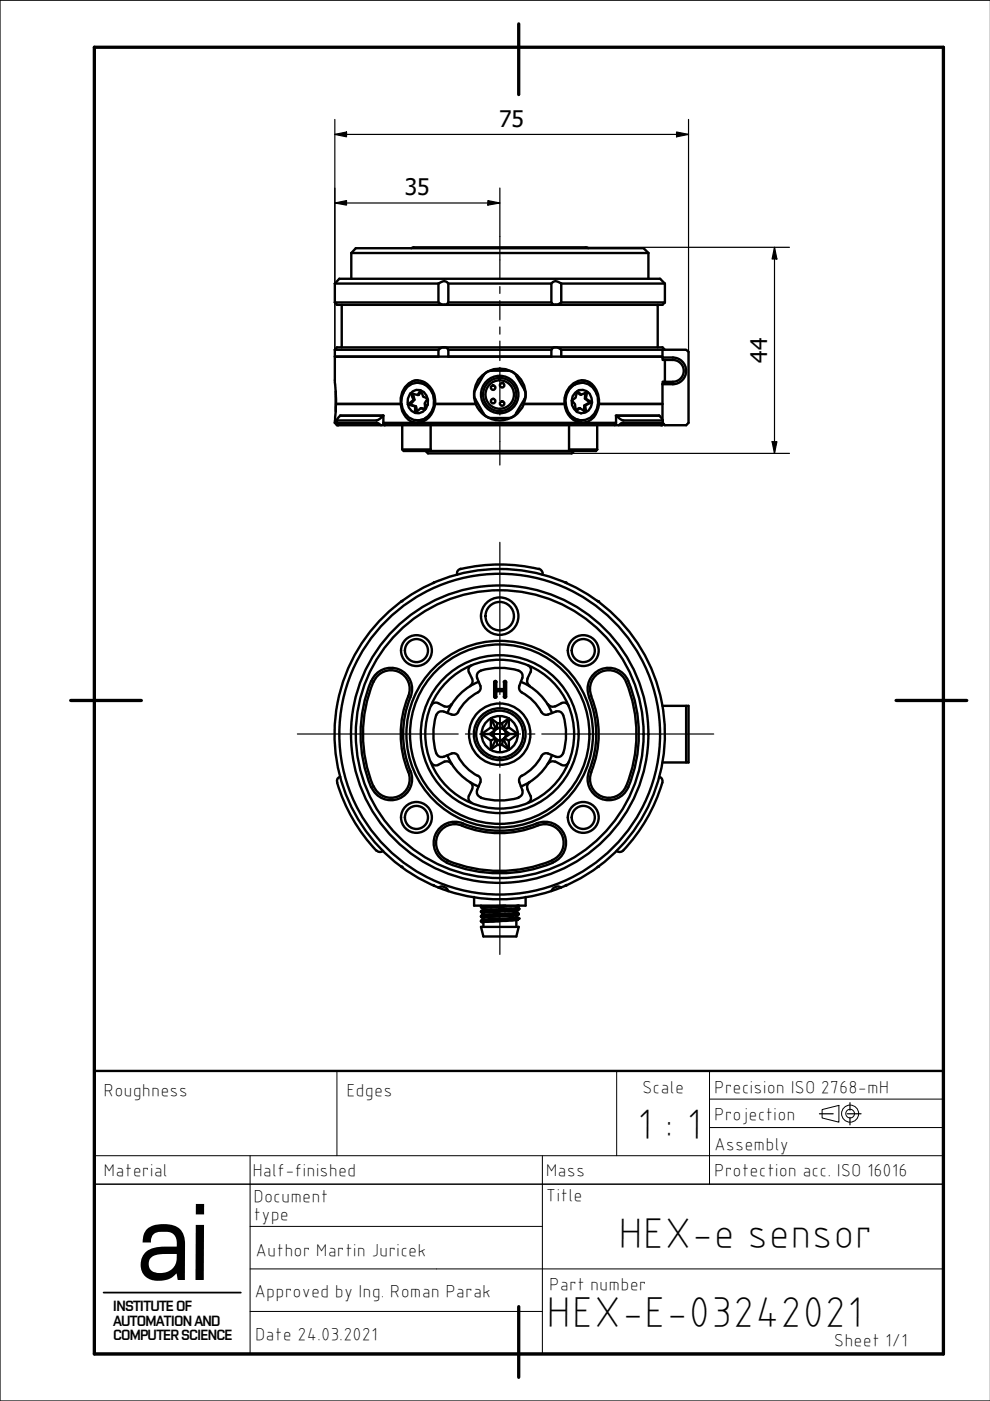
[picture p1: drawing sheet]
<svg xmlns="http://www.w3.org/2000/svg" width="210mm" height="297mm" viewBox="0 0 210 297" stroke-linecap="round" stroke-linejoin="round" font-family="sans-serif">
<!-- layer: Visible (ISO) -->
<g fill="none" stroke="#000" stroke-width=".51">
<path d="M74.5 53.6l.9-1h61.1l1 1M74.5 53.6h63M74.5 53.6v5.5M87.7 52.4h36.5M87.7 52.4l-.5 .2M124.2 52.4l.5 .2M137.5 53.6v5.5M71 74.2l.4-.6h69.1l.5 .6M71 60.1l.9-1h68.1l1 1v4M71 74.2v1.4h22v-1.4M71 74.2h22M71 60.1v4"/>
<path d="M71 64.1l.4 .5h69.1l.5-.5M71 64.1h22M71 60.1h22M72.5 64.6v9M93 74.2a1.32 1.32 0 0 1 2.1 0M93 64.1a1.32 1.32 0 0 0 2.1 0M93 60.1a1.32 1.32 0 0 1 2.1 0M93 60.1v4M95.1 74.2h21.8v1.4h-21.8zM95.1 60.1h21.8v4h-21.8M95.1 60.1v4M104.2 78.6a2 2 0 0 0-1.7 1l-1.7 3"/>
<path d="M104.3 78.6h3.4a2 2 0 0 1 1.8 1M109.4 79.6l1.8 3M116.9 74.2a1.32 1.32 0 0 1 2.1 0M116.9 64.1a1.32 1.32 0 0 0 2.1 0M116.9 60.1a1.32 1.32 0 0 1 2.1 0M119 74.2v1.4h21.5h-69.5v5.5l.2 4.5M119 60.1v4M119 74.2h21.5M119 64.1h22M119 60.1h22M139.4 64.6v9M140.5 74.2h5l.5 .4v15l-.5 .6h-4.5l-.5-.6v-.5"/>
<path d="M140.5 75.8v.5h2.2M140.5 74.2v1.6M140.5 75.8h2.2M141 76.3l-.1 4.6M142.7 76.3a2.32 2.32 0 0 1 2.3 2.3 2.32 2.32 0 0 1-2.3 2.3M142.7 75.8a2.83 2.83 0 0 1 2.8 2.8 2.83 2.83 0 0 1-2.8 2.9M71 89.6l.4 .6h.3M71.2 83v4.2M71.2 85.6l-.2 4M71.2 85.6h14M71.4 89.1v.5h-.4M71.7 90.2h9.9"/>
<path d="M71.7 90.2l-.3-.6h8.6l.8 .6M81.2 88.1l-.6 .7-.8 .3h-8.3a1.11 1.11 0 0 1 .6-1h9.2M81.3 88.1v1.6M85.3 90.2v5.1l.3 .3h40.8l.2-.3M85.3 95.3h6M86.4 82a3.3 3.3 0 0 1 5.4 1.7 4 4 0 0 1-3 5.4 4 4 0 0 1-3.1-6.1zM86.5 85.8l1.5 .4M86.5 85.8h.5l1.2 .4M86.7 81.3a3.4 3.4 0 0 1 4.9 1.4 4.7 4.7 0 0 1-2.4 6.8 3.5 3.5 0 0 1-4.1-3.1 5 5 0 0 1 1.6-5.1zM87.5 83a2.25 2.25 0 0 1 2.6 .3 2.25 2.25 0 0 1 .6 2.5 2.14 2.14 0 0 1-2.3 1.8 2.14 2.14 0 0 1-2-2.1l.1-1 .4-.9zM87.6 83.5l.3 1.3M87.7 84.8l-1.2 1"/>
<path d="M87.7 84.8h.2l-.9 1M88 86.2v1.3l1.2-1M88 86.2h.2l.3 1M88.5 89.6l42.1 .1-.2 .5h-48.8M88.5 89.6h-7.2l.3 .6M88.6 80.6a2.99 2.99 0 0 0-2.7 1.8l-.5 1.1M88.6 83.7l.6-1 .5 1.4 .9 .4-.1 .3a1.37 1.37 0 0 0-.4 1.6v.5l-.9-.4M88.6 83.7l-1.5-.3 .6 1.4M88.6 81.1a4.1 4.1 0 0 1 3.5 2.9 4.1 4.1 0 0 1-1.4 4.4l-.9 .5-1.2 .2M89.2 86.5l.9 .2M89.3 83.1l-.5 .6h-.2M90.2 95.6l.5 .5h30.5l.5-.5"/>
<path d="M91.3 90.2v5.1M91.3 95.3l-.3 .3M92.1 85.6h8.7M100.8 82.6a2 2 0 0 0 0 2l1.7 3a2.02 2.02 0 0 0 1.7 1M100.8 85.6a5.5 5.5 0 0 0 5.1 3.5 5.5 5.5 0 0 0 5.2-3.5M100.8 85.6a5.5 5.5 0 0 1 5.1-7.4 5.5 5.5 0 0 1 5.2 7.4M109.5 87.6a2 2 0 0 1-1.8 1h-3.4M111.1 85.6h8.7M111.2 82.6a2 2 0 0 1 0 2M111.2 84.6l-1.8 3M120.6 90.2v5.1l.4 .3M120.6 95.3h6"/>
<path d="M120.7 82.1a3.4 3.4 0 0 1 3.6-1.3 3.4 3.4 0 0 1 2.5 2.8 5 5 0 0 1-2 5.7 3.7 3.7 0 0 1-5-2.9 4.8 4.8 0 0 1 .9-4.3zM121.5 81.7a3.4 3.4 0 0 1 5.2 2.5 3.9 3.9 0 0 1-3.6 4.9 4.1 4.1 0 0 1-2.4-6.6zM122 83.2a2.03 2.03 0 0 1 3.4 1.2 2.28 2.28 0 0 1-.5 2.5 2.28 2.28 0 0 1-2.5 .5 2.66 2.66 0 0 1-.4-4.2zM122.4 83.2l.8 .5M122.9 86.5l-.8 .4M123.2 83.7l-.8-.8-.2 .8a1.83 1.83 0 0 1-1 1.2 2.01 2.01 0 0 1 .8 1.8l.2 .5 .7-.7M123.2 83.7l1.4-.6-.4 1.4M123.3 80.6a3.7 3.7 0 0 1 3.2 2.9M123.4 81.1a3.6 3.6 0 0 0-3.6 4 3.6 3.6 0 0 0 3.6 4M124 84.5l1 .8M124.1 83.3l-.1 1.2h.2M124.1 86l.2 1.4-1.4-.9"/>
<path d="M124.1 86h-.2l-.1 1.1M124.2 84.5l1.3 .8M125.5 85.3l-1.4 .7M125.5 85.3h-.5l-1.1 .7M126.6 90.2v5.1M126.8 85.6h13.7M130.4 90.2h9.8M130.6 88.1h9.2M130.6 88.1v1.6M130.7 88.1l.7 .7 .7 .3h8.4l-.2-.3-.5-.7M131.2 90.2l.7-.6h8.6l-.3 .6M140.5 81.5v7.4"/>
<path d="M140.5 81.5h2.2M140.7 89.9l-.2 .3h-.3M142.7 80.9h-2.2v.6M85.3 127.4l-.2 .1M92.1 123.5l-.3 .1M97.6 120.7a36 36 0 0 1 16.7 0M97.7 120.6a1.04 1.04 0 0 0-.8 1.2M114.3 120.6a1.07 1.07 0 0 1 .7 1.2M119.9 123.5l.2 .1M126.6 127.4l.2 .1M78.7 144.4a29.5 29.5 0 0 0 0 22.5M78.8 144.4a4.5 4.5 0 0 1 5.8-2.5 4.5 4.5 0 0 1 2.4 5.9"/>
<path d="M79.2 144.6a29 29 0 0 0 0 22.1M79.2 144.5a4 4 0 0 1 5.2-2.1 4 4 0 0 1 2.2 5.2M86.6 147.6a21.5 21.5 0 0 0 .2 16.8 4 4 0 0 1-2.8 4.6 4 4 0 0 1-4.8-2.3M87 147.8a20.9 20.9 0 0 0 .3 16.4 4.5 4.5 0 0 1-3.1 5.3 4.5 4.5 0 0 1-5.4-2.6M92.5 159.7a1.17 1.17 0 0 0 1.6 .7l1.7-.6M92.9 149.1l1.3 .7M92.9 149.1a1.11 1.11 0 0 0-1.5 .5M94.1 150.9a1.17 1.17 0 0 0-1.6 .7 13.6 13.6 0 0 0 0 8.1M94.1 150.9l1.7 .6M95.7 149.3a1.17 1.17 0 0 1-1.5 .4M95.8 159.8a1.11 1.11 0 0 1 1.4 .5M97.2 151a1.11 1.11 0 0 1-1.4 .5"/>
<path d="M99.4 142.5l.7 1.4M100 141a1.11 1.11 0 0 0-.6 1.6M100.1 143.9a1.17 1.17 0 0 1-.5 1.5M101.2 143.7l.7 1.7M101.3 146.8a10 10 0 0 0-4.2 4.2M101.5 144.6a12 12 0 0 0-6.6 6.6M101.8 145.4a1.11 1.11 0 0 1-.5 1.4M101.9 142.2a14.1 14.1 0 0 1 8.1 0M101.9 142.2a1.17 1.17 0 0 0-.7 1.6M102.1 155.6h1.7l1.2 .9M104 152.3a3.8 3.8 0 0 0-1 5.8 3.8 3.8 0 0 0 5.9 0 3.8 3.8 0 0 0-1-5.8M104 152.3a3.8 3.8 0 0 1 3.9 0"/>
<path d="M104.1 157l.9-.5v.5M104.1 154.2l.9 .5-1.2 .9M104.1 152.3l.9 1.9v.5M104.8 147.7l.2 .2M105 144.4l-.2 .2v3.1M105 147.9h.1M105 154.2l.3 .3 .2-1.2-1.4-1v1.9l-2 1.4 2 1.4v1.9l1.4-1M105.1 144.4l.2 .2M105.2 144.6v1.3l.2 .3M105.3 147.7l-.2 .2M105.3 156.9a1.37 1.37 0 0 0 1.3 0M105.3 154.5a1.37 1.37 0 0 1 1.3 0"/>
<path d="M105.4 146.5l-.2 .2v1M105.4 146.3l-.3 .2-.1 1.2v-3.1l.1 1.5 .3 .3M105.5 157.9h.9M105.5 153.4h.9M105.5 157.9l-.2-1.1-.3 .2-.9 1.9M105.5 146.5h1.2M105.5 146.1h1.2M105.5 146.4h1.2M105.5 146.3h1.2M106.6 156.8l-.2 1.1M106.6 154.5l-.2-1.2 1.5-1v1.9l1.9 1.4-1.9 1.4v1.9l-1.5-1M106.6 156.8l.3 .2"/>
<path d="M106.6 146.5l.3 .2v1M106.6 146.3l.4 .2 .1 1.2v-3.1l-.1 1.5-.4 .3M106.8 147.7l.2 .2M106.9 144.6v1.3l-.3 .3M106.9 154.2v.5l1-.5M106.9 154.7l1.2 .9h1.7M107 144.4l-.2 .2M107.1 147.9h.1M107.1 144.4l.2 .2v3.1M107.3 147.7l-.2 .2M107.9 157l-1-.5v.5l1 1.9M107.9 152.3l-1.3 2.2"/>
<path d="M108.1 155.6l-1.2 .9M110 142.2a1.17 1.17 0 0 1 .7 1.6l-.6 1.6M110.1 145.4a1.11 1.11 0 0 0 .5 1.4M110.4 144.6l1.8 .9M110.6 146.8a10 10 0 0 1 4.2 4.2M111.9 143.9a1.17 1.17 0 0 0 .4 1.5M111.9 141a1.11 1.11 0 0 1 .6 1.6M112.2 145.5a12 12 0 0 1 4.8 5.7M112.5 142.5l-.7 1.4M116.2 149.3a1.17 1.17 0 0 0 1.5 .4M117.8 150.9a1.17 1.17 0 0 1 1.6 .7M117.9 150.9l-1.7 .6a1.11 1.11 0 0 1-1.4-.5"/>
<path d="M119 149.1a1.11 1.11 0 0 1 1.6 .5M119.1 149.1l-1.4 .7M119.4 159.7a1.19 1.19 0 0 1-1.5 .8l-1.7-.7a1.1 1.1 0 0 0-1.4 .5 10 10 0 0 1-4.2 4.2M119.4 151.6a14.1 14.1 0 0 1 0 8.1M124.9 147.8a20.5 20.5 0 0 1 0 15.7M125.3 147.6a21 21 0 0 1 0 16.1M125.4 147.6a4 4 0 0 1 2.1-5.2 4 4 0 0 1 5.2 2.1 29 29 0 0 1 0 22.3M133.2 144.4a4.5 4.5 0 0 0-5.8-2.5 4.5 4.5 0 0 0-2.5 5.9M133.2 144.4a29.5 29.5 0 0 1 0 22.5M140.5 149.7h5.5v12h-.5v-12M71.5 166a36 36 0 0 0 8.3 14.4M72.1 164.7a.87 .87 0 0 0-.6 1.2"/>
<path d="M91.4 161.6a1.11 1.11 0 0 0 1.5 .6M94.2 161.5a1.17 1.17 0 0 1 1.5 .5M94.2 161.5l-1.3 .7M94.9 160.1a12 12 0 0 0 4.8 5.7M97.1 160.3a10 10 0 0 0 4.2 4.2M97.9 175a21 21 0 0 0 16.1 0M97.9 175a4 4 0 0 0-5.1 2.2 4 4 0 0 0 2.1 5.2M98.1 174.6a20.5 20.5 0 0 0 15.7 0M98.1 174.6a4.5 4.5 0 0 0-5.8 2.4 4.5 4.5 0 0 0 2.4 5.8M99.4 168.7a1.11 1.11 0 0 0 .6 1.5M99.6 165.8a1.17 1.17 0 0 1 .5 1.6M99.7 165.8l1.8 1"/>
<path d="M100.1 167.4l-.7 1.3M101.2 167.5a1.17 1.17 0 0 0 .7 1.5M101.3 164.5a1.11 1.11 0 0 1 .5 1.4M101.9 165.8l-.7 1.7M101.9 169.1a14.1 14.1 0 0 0 8.1 0M110.1 165.8l.6 1.7a1.17 1.17 0 0 1-.7 1.5M110.6 164.5a1.11 1.11 0 0 0-.5 1.4M111.8 167.4l.7 1.3M112.3 165.8a1.17 1.17 0 0 0-.4 1.6M112.5 168.7a1.11 1.11 0 0 1-.6 1.5M113.8 174.6a4.5 4.5 0 0 1 5.9 2.4 4.5 4.5 0 0 1-2.4 5.8M114 175a4 4 0 0 1 5.2 2.2 4 4 0 0 1-2.1 5.2"/>
<path d="M117 160.1a12 12 0 0 1-6.6 6.7M117.7 161.5a1.17 1.17 0 0 0-1.5 .5M117.7 161.5l1.4 .7M120.6 161.6a1.11 1.11 0 0 1-1.6 .6M124.9 163.5a4.5 4.5 0 0 0 2.4 5.8 4.5 4.5 0 0 0 5.9-2.4M125.4 163.7a4 4 0 0 0 2.1 5.1 4 4 0 0 0 5.2-2.1M139.8 164.7a.94 .94 0 0 1 .7 1.2M140.4 166a36 36 0 0 1-8.3 14.4M140.5 161.7h5M79.8 180.3a1 1 0 0 0 1.4 .1M85.1 183.8l.2 .1M91.8 187.6l.3 .2"/>
<path d="M93 188.1a1.55 1.55 0 0 1 2.1 .8M94.7 182.9a29.5 29.5 0 0 0 22.5 0M94.9 182.4a29 29 0 0 0 22.1 0M100.5 190.2v1.8h10.9v-1.8M102 196.5h8l-.5 2.1h-7zM102 192v.3M102 195.3l.2 .2M102 193.3l.2 .2M102 192.3l.2 .2M102.2 195.5h.3M102.5 195.5v1M105.8 192.3l-3.1 .2h-.2v.5"/>
<path d="M105.8 195.3l-3.3 .2M105.9 193.3l-3.3 .2-.1 .5M105.9 194.3l-3.3 .2-.1 .5M106 192.8l-3.6 .2h-.3l-.1 .3M107.1 192l-5.1 .3M109.5 192.1v.4l-.2 .1-3.4 .2M109.5 193.1v.4l-.3 .1-6.5 .3-.5 .1-.2 .3M109.5 194.1v.4l-.3 .1-6.5 .3-.5 .1-.2 .3M109.5 193.5h.4l.1 .4M109.5 194.5h.4l.1 .3M109.5 195.1v1.4M109.8 192l-7.6 .5 .3 .1"/>
<path d="M109.8 192.3v.2M110 193.9l-8 .4 .2 .2M110 194.8l-8 .5M110 192.8l-8 .5M110 194.8l-.2 .3h-.4l-7.2 .4M110 193.9l-.2 .1-.9 .2-5.3 .2-1.4 .1 .3 .1M110 192.8a1.01 1.01 0 0 1-1.1 .4l-6.7 .3 .3 .1M110 192v.8M119 188.1a1.55 1.55 0 0 0-2.1 .8M120.1 187.6l-.2 .2M126.8 183.8l-.2 .1M132.1 180.3a1 1 0 0 1-1.4 .1"/>
<circle cx="104.6" cy="82.2" r=".48"/>
<circle cx="104.6" cy="85" r=".48"/>
<circle cx="105.9" cy="83.6" r="4"/>
<circle cx="105.9" cy="83.6" r="3"/>
<circle cx="106" cy="83.6" r="3.5"/>
<circle cx="106.5" cy="85.6" r=".48"/>
<circle cx="106.5" cy="81.7" r=".48"/>
<circle cx="88.3" cy="137.9" r="2.44"/>
<circle cx="88.3" cy="137.9" r="3.3"/>
<circle cx="105.9" cy="130.6" r="3"/>
<circle cx="106" cy="130.6" r="4"/>
<circle cx="123.7" cy="137.9" r="2.44"/>
<circle cx="123.7" cy="137.9" r="3.3"/>
<circle cx="105.9" cy="155.7" r="34"/>
<circle cx="105.9" cy="155.7" r="31.5"/>
<circle cx="105.9" cy="155.7" r="30.5"/>
<circle cx="105.9" cy="155.7" r="35"/>
<circle cx="105.9" cy="155.7" r="19.8"/>
<circle cx="105.9" cy="155.7" r="19"/>
<circle cx="105.9" cy="155.7" r="16.7"/>
<circle cx="105.9" cy="155.7" r="15.8"/>
<circle cx="105.9" cy="155.7" r="5"/>
<circle cx="105.9" cy="155.7" r="1.3"/>
<circle cx="106" cy="155.7" r="5.5"/>
<circle cx="106" cy="155.7" r="6.5"/>
<circle cx="88.3" cy="173.3" r="2.44"/>
<circle cx="88.3" cy="173.3" r="3.3"/>
<circle cx="123.7" cy="173.3" r="2.44"/>
<circle cx="123.7" cy="173.3" r="3.3"/>
</g>
<g fill="#000">
<circle cx="85.1" cy="127.5" r=".25"/>
<circle cx="119.9" cy="123.5" r=".25"/>
<circle cx="126.8" cy="127.5" r=".25"/>
<circle cx="85.1" cy="183.8" r=".25"/>
<circle cx="102" cy="195.3" r=".25"/>
<circle cx="102" cy="194.2" r=".25"/>
<circle cx="102" cy="195.2" r=".25"/>
<circle cx="102.2" cy="195.5" r=".25"/>
<circle cx="104.1" cy="192.4" r=".25"/>
<circle cx="104.1" cy="193.2" r=".25"/>
<circle cx="104.1" cy="195.2" r=".25"/>
<circle cx="105" cy="193.1" r=".25"/>
<circle cx="105" cy="192.3" r=".25"/>
<circle cx="105" cy="195" r=".25"/>
<circle cx="106" cy="192.8" r=".25"/>
<circle cx="106" cy="193.1" r=".25"/>
<circle cx="107" cy="194" r=".25"/>
<circle cx="107" cy="194.9" r=".25"/>
<circle cx="107" cy="195.1" r=".25"/>
<circle cx="107" cy="193.7" r=".25"/>
<circle cx="109.8" cy="192" r=".25"/>
<circle cx="110" cy="192.7" r=".25"/>
<circle cx="110" cy="194.7" r=".25"/>
<circle cx="119.9" cy="187.8" r=".25"/>
<circle cx="126.8" cy="183.8" r=".25"/>
</g>
<!-- layer: TUCNA -->
<path d="M20 10h180v277.1h-180zM110 5.1v15M15 148.5h15M190 148.5h15M110 277v15" fill="none" stroke="#000" stroke-width=".7"/>
<!-- layer: SLABA -->
<path d="M210 0h-210v297h210" fill="none" stroke="#000" stroke-width=".25"/>
<!-- layer: Title (ISO) -->
<path d="M22 274.1h29.1" fill="none" stroke="#000" stroke-width=".38"/>
<!-- layer: 0 -->
<path d="M173.7 236.1h3M179.6 236.1h3M180.2 233.8v1.6M180.2 236.9v1.6M20 245v6.1" fill="none" stroke="#000" stroke-width=".25"/>
<g fill="none" stroke="#000" stroke-width=".21">
<path d="M174.3 235.3l3.6-.9v3.5l-3.6-.9z"/>
<circle cx="180.2" cy="236.1" r="1.81"/>
<circle cx="180.2" cy="236.1" r=".92"/>
</g>
<path d="M71.4 227.1v17.9M130.7 227.1v17.9M150.4 227.1v24M150.4 239.1h49.6M150.4 233h49.6M20 251.1h180M20 245h180M53 245v42.1M115 245v42.1M53 278.1h62M53 269h147M53 260h62" fill="none" stroke="#000" stroke-width=".21"/>
<path d="M20 227.1h180v60h-180z" fill="none" stroke="#000" stroke-width=".51"/>
<!-- layer: Dimension (ISO) -->
<g fill="none" stroke="#000" stroke-width=".25">
<path d="M71 28.5l2.5-.5v1zM71 28.5h75M71 25.3v50.3M106 39.9v10.3M143.4 28l2.6 .5-2.6 .5zM146 25.3v49.3M71 43l2.5-.5v1zM71 43h35M103.4 42.5l2.6 .5-2.6 .5zM124.2 52.4h43.2M164.2 52.4l.5 2.5h-1zM164.2 52.4v43.7"/>
<path d="M121.2 96.1h46.2M163.7 93.6h1l-.5 2.5z"/>
</g>
<g fill="#000">
<path d="M71 28.5l2.5-.5v1z" fill-rule="evenodd"/>
<path d="M143.4 28l2.6 .5-2.6 .5z" fill-rule="evenodd"/>
<path d="M71 43l2.5-.5v1z" fill-rule="evenodd"/>
<path d="M103.4 42.5l2.6 .5-2.6 .5z" fill-rule="evenodd"/>
<path d="M164.2 52.4l.5 2.5h-1z" fill-rule="evenodd"/>
<path d="M163.7 93.6h1l-.5 2.5z" fill-rule="evenodd"/>
</g>
<!-- layer: Centerline (ISO) -->
<path d="M106 50.2v9M106 60.8v1.4M106 63.7v4.1M106 69.3v1.6M106 72.3v4.1M106 77.9v1.5M106 80.9v4.1M106 86.5v1.5M106 89.5v9.1" fill="none" stroke="#000" stroke-width=".25"/>
<!-- layer: Center Mark (ISO) -->
<path d="M106 115v32.2M63.1 155.6h34.1M98.7 155.6h1.4M101.7 155.6h4.3h-3.8M106 151.8v3.8v-3.7M106 159.4v-3.8v4M106 148.8v1.4M109.7 155.6h-3.7h4.4M111.9 155.6h1.5M114.9 155.6h36.4M106 161.1v1.6M106 164.1v38.3" fill="none" stroke="#000" stroke-width=".25"/>
<text font-size="23.4" x="28.6" y="271.4">ai</text>
<g font-size="9.1">
<text x="135" y="241.2">1 : 1</text>
<text x="131.1" y="264.4">HEX-e sensor</text>
<text x="115.8" y="281.1">HEX-E-03242021</text>
</g>
<g font-size="4.8">
<text x="105.9" y="26.9">75</text>
<text x="85.9" y="41.4">35</text>
<text x="162.7" y="76.9" transform="rotate(-90 162.7 76.9)">44</text>
</g>
<g font-size="3.8">
<text x="22" y="232.4">Roughness</text>
<text x="73.5" y="232.4">Edges</text>
<text x="136.1" y="231.7">Scale</text>
<text x="151.4" y="231.8">Precision ISO 2768-mH</text>
<text x="151.4" y="237.4">Projection</text>
<text x="151.4" y="243.8">Assembly</text>
<text x="22" y="249.4">Material</text>
<text x="53.5" y="249.4">Half-finished</text>
<text x="115.8" y="249.3">Mass</text>
<text x="151.4" y="249.4">Protection acc. ISO 16016</text>
<text x="53.7" y="254.7">Document</text>
<text x="115.8" y="254.7">Title</text>
<text x="53.7" y="258.7">type</text>
<text x="54.2" y="266.2">Author Martin Juricek</text>
<text x="54" y="275">Approved by Ing. Roman Parak</text>
<text x="116.5" y="273.6">Part number</text>
<text x="54.1" y="284.1">Date 24.03.2021</text>
<text x="176.8" y="285.3">Sheet 1/1</text>
</g>
<g font-size="3.1">
<text x="24" y="278.1">INSTITUTEOF</text>
<text x="24" y="281">AUTOMATIONAND</text>
<text x="24" y="284">COMPUTERSCIENCE</text>
</g>
</svg>
